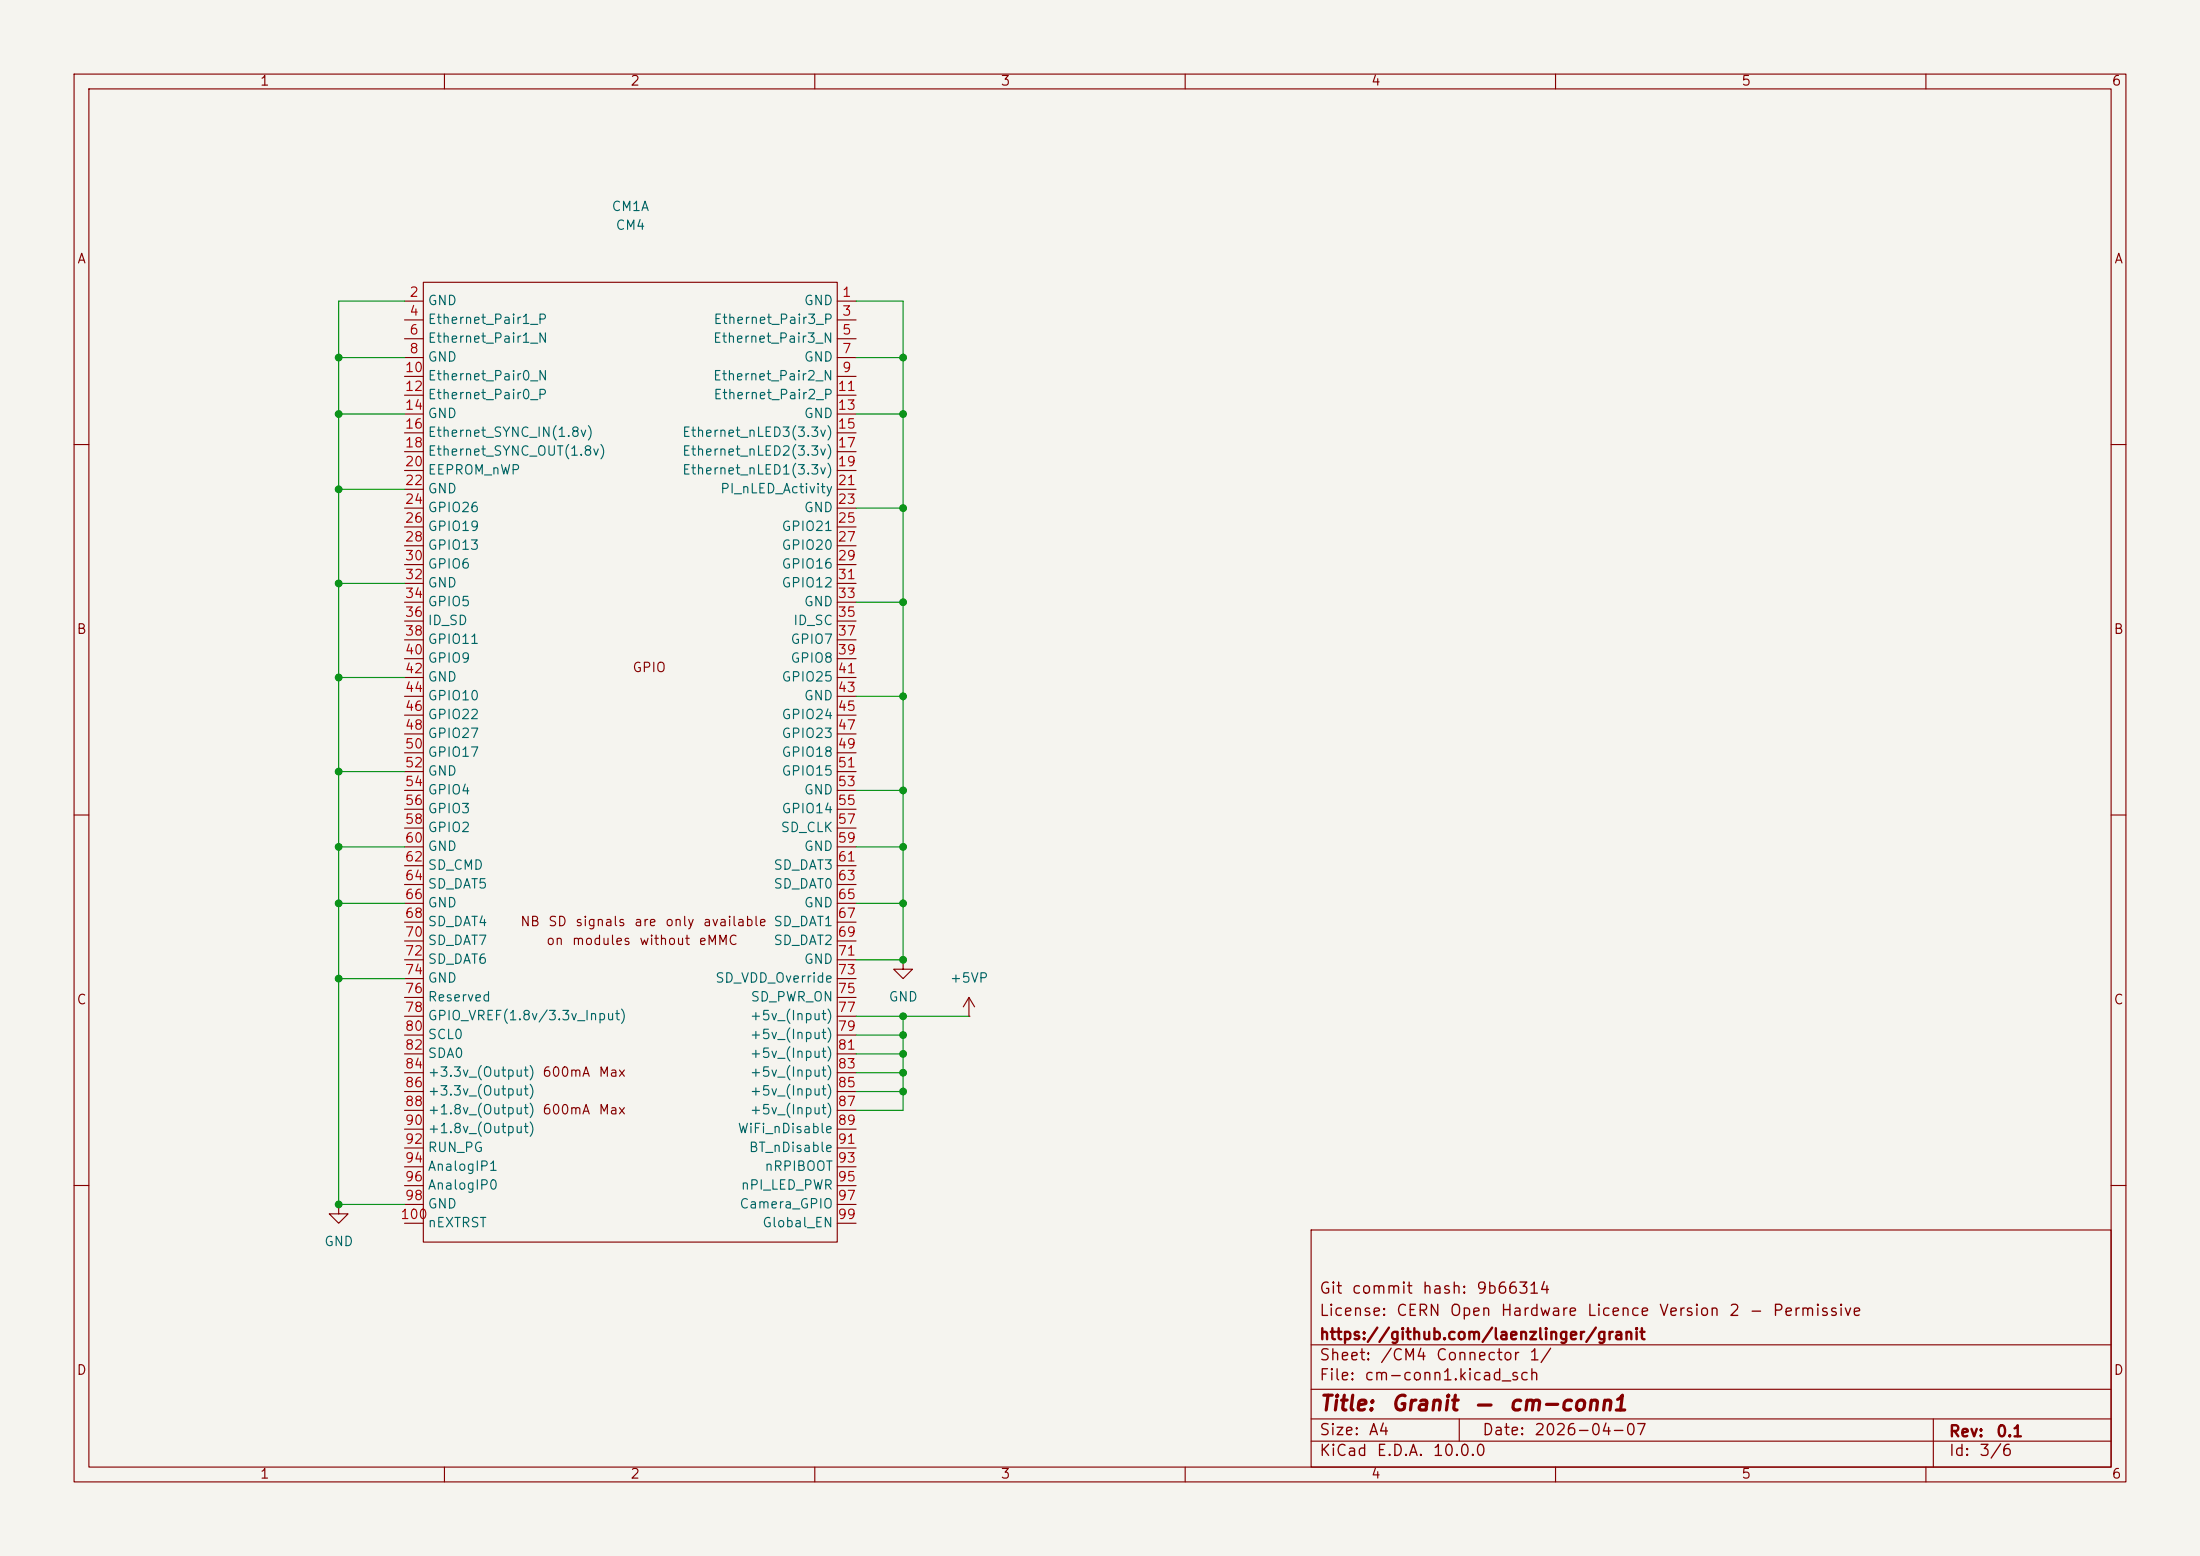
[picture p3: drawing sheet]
<svg xmlns="http://www.w3.org/2000/svg" width="297mm" height="210mm" viewBox="0 0 297 210" stroke-linecap="round" stroke-linejoin="round" font-family="sans-serif">
<path d="M0 0h297v210h-297z" fill="#f5f4ef" stroke="#f5f4ef" stroke-width=".14"/>
<g fill="none" stroke="#840000" stroke-width=".15">
<path d="M10 10h277v190h-277zM12 12h273v186h-273zM60 10v2M110 10v2M160 10v2M210 10v2M260 10v2M57.1 38.1h55.9v129.5h-55.9zM54.6 40.6h2.5M54.6 43.2h2.5M54.6 45.7h2.5M54.6 48.3h2.5"/>
<path d="M54.6 50.8h2.5M54.6 53.3h2.5M54.6 55.9h2.5M54.6 58.4h2.5M113 40.6h2.6M113 43.2h2.6M113 45.7h2.6M113 48.3h2.6M113 50.8h2.6M113 53.3h2.6M113 55.9h2.6M113 58.4h2.6"/>
<path d="M10 60h2M54.6 61h2.5M54.6 63.5h2.5M54.6 66h2.5M54.6 68.6h2.5M54.6 71.1h2.5M54.6 73.7h2.5M54.6 76.2h2.5M54.6 78.7h2.5M113 61h2.6M113 63.5h2.6M113 66h2.6"/>
<path d="M113 68.6h2.6M113 71.1h2.6M113 73.7h2.6M113 76.2h2.6M113 78.7h2.6M285 60h2M54.6 81.3h2.5M54.6 83.8h2.5M54.6 86.4h2.5M54.6 88.9h2.5M54.6 91.4h2.5M54.6 94h2.5"/>
<path d="M54.6 96.5h2.5M54.6 99.1h2.5M113 81.3h2.6M113 83.8h2.6M113 86.4h2.6M113 88.9h2.6M113 91.4h2.6M113 94h2.6M113 96.5h2.6M113 99.1h2.6M10 110h2M54.6 101.6h2.5"/>
<path d="M54.6 104.1h2.5M54.6 106.7h2.5M54.6 109.2h2.5M54.6 111.8h2.5M54.6 114.3h2.5M54.6 116.8h2.5M54.6 119.4h2.5M113 101.6h2.6M113 104.1h2.6M113 106.7h2.6M113 109.2h2.6M113 111.8h2.6"/>
<path d="M113 114.3h2.6M113 116.8h2.6M113 119.4h2.6M285 110h2M54.6 121.9h2.5M54.6 124.5h2.5M54.6 127h2.5M54.6 129.5h2.5M54.6 132.1h2.5M54.6 134.6h2.5M54.6 137.2h2.5M54.6 139.7h2.5"/>
<path d="M113 121.9h2.6M113 124.5h2.6M113 127h2.6M113 129.5h2.6M113 132.1h2.6M113 134.6h2.6M113 137.2h2.6M113 139.7h2.6M121.9 129.5v1.3h1.3l-1.3 1.3-1.3-1.3h1.3M121.9 129.5h.1M130.8 137.2h.1M130.8 134.6l-.8 1.3"/>
<path d="M130.8 134.6l.8 1.3M130.8 134.6v2.6M54.6 142.2h2.5M54.6 144.8h2.5M54.6 147.3h2.5M54.6 149.9h2.5M54.6 152.4h2.5M54.6 154.9h2.5M54.6 157.5h2.5M113 142.2h2.6M113 144.8h2.6M113 147.3h2.6"/>
<path d="M113 149.9h2.6M113 152.4h2.6M113 154.9h2.6M113 157.5h2.6M10 160h2M45.7 162.6v1.2h1.3l-1.3 1.3-1.3-1.3h1.3M45.7 162.6h.1M54.6 160h2.5M54.6 162.6h2.5M54.6 165.1h2.5M113 160h2.6M113 162.6h2.6"/>
<path d="M113 165.1h2.6M177 166h108v32h-108zM285 160h2M60 198v2M110 198v2M160 198v2M177 194.5h108M177 191.5h108M177 187.5h108M177 181.5h108M197 191.5v3M210 198v2"/>
<path d="M260 198v2M261 191.5v6.5"/>
</g>
<g fill="none" stroke="#009600" stroke-width=".15">
<path d="M45.7 48.3h8.9M45.7 55.9h8.9M54.6 40.6h-8.9v122h8.9M115.6 40.6h6.3v88.9h-6.3M115.6 48.3h6.3M115.6 55.9h6.3M45.7 78.7h8.9M45.7 66h8.9M115.6 68.6h6.3M45.7 91.4h8.9M115.6 81.3h6.3M115.6 94h6.3"/>
<path d="M45.7 114.3h8.9M45.7 104.1h8.9M115.6 114.3h6.3M115.6 106.7h6.3M45.7 121.9h8.9M45.7 132.1h8.9M115.6 121.9h6.3M115.6 137.2h15.2M115.6 139.7h6.3M121.9 137.2v12.7h-6.3M115.6 142.2h6.3M115.6 147.3h6.3"/>
<path d="M115.6 144.8h6.3"/>
</g>
<g fill="#009600" stroke="#009600" stroke-width=".14">
<circle cx="121.9" cy="81.3" r=".46"/>
<circle cx="121.9" cy="68.6" r=".46"/>
<circle cx="45.7" cy="66" r=".46"/>
<circle cx="45.7" cy="78.7" r=".46"/>
<circle cx="121.9" cy="55.9" r=".46"/>
<circle cx="121.9" cy="48.3" r=".46"/>
<circle cx="45.7" cy="91.4" r=".46"/>
<circle cx="45.7" cy="104.1" r=".46"/>
<circle cx="121.9" cy="94" r=".46"/>
<circle cx="121.9" cy="106.7" r=".46"/>
<circle cx="45.7" cy="55.9" r=".46"/>
<circle cx="45.7" cy="48.3" r=".46"/>
<circle cx="45.7" cy="162.6" r=".46"/>
<circle cx="121.9" cy="129.5" r=".46"/>
<circle cx="121.9" cy="121.9" r=".46"/>
<circle cx="121.9" cy="114.3" r=".46"/>
<circle cx="45.7" cy="121.9" r=".46"/>
<circle cx="45.7" cy="132.1" r=".46"/>
<circle cx="45.7" cy="114.3" r=".46"/>
<circle cx="121.9" cy="147.3" r=".46"/>
<circle cx="121.9" cy="144.8" r=".46"/>
<circle cx="121.9" cy="142.2" r=".46"/>
<circle cx="121.9" cy="139.7" r=".46"/>
<circle cx="121.9" cy="137.2" r=".46"/>
</g>
<g font-size="2" fill="#840000">
<text x="178" y="190.9">Title:</text>
<text x="187.7" y="190.9">Granit</text>
<text x="198.9" y="190.9">—</text>
<text x="203.5" y="190.9">cm-conn1</text>
</g>
<g font-size="1.5" fill="#840000">
<text x="178" y="178">License:</text>
<text x="178" y="175">Git</text>
<text x="182.4" y="175">commit</text>
<text x="188.4" y="178">CERN</text>
<text x="191.9" y="175">hash:</text>
<text x="195.6" y="178">Open</text>
<text x="199.2" y="175">9b66314</text>
<text x="202.5" y="178">Hardware</text>
<text x="214.1" y="178">Licence</text>
<text x="223.9" y="178">Version</text>
<text x="233.3" y="178">2</text>
<text x="236" y="178">-</text>
<text x="239.2" y="178">Permissive</text>
<text x="178" y="184">Sheet:</text>
<text x="178" y="181.2">https://github.com/laenzlinger/granit</text>
<text x="186.2" y="184">/CM4</text>
<text x="193.7" y="184">Connector</text>
<text x="206.3" y="184">1/</text>
<text x="178" y="186.7">File:</text>
<text x="184.1" y="186.7">cm-conn1.kicad_sch</text>
<text x="178" y="196.9">KiCad</text>
<text x="178" y="194.1">Size:</text>
<text x="184.7" y="194.1">A4</text>
<text x="185.7" y="196.9">E.D.A.</text>
<text x="193.3" y="196.9">10.0.0</text>
<text x="200" y="194.1">Date:</text>
<text x="207" y="194.1">2026-04-07</text>
<text x="263" y="194.3">Rev:</text>
<text x="263" y="196.9">Id:</text>
<text x="267.1" y="196.9">3/6</text>
<text x="269.4" y="194.3">0.1</text>
</g>
<g font-size="1.3" fill="#840000">
<text x="35" y="11.9">1</text>
<text x="85" y="11.9">2</text>
<text x="135" y="11.9">3</text>
<text x="185" y="11.9">4</text>
<text x="235" y="11.9">5</text>
<text x="285" y="11.9">6</text>
<text x="10.3" y="35.9">A</text>
<text x="285.3" y="35.9">A</text>
<text x="10.3" y="85.9">B</text>
<text x="285.3" y="85.9">B</text>
<text x="85.3" y="91">GPIO</text>
<text x="70.1" y="125.3">NB</text>
<text x="73.9" y="125.3">SD</text>
<text x="77.6" y="125.3">signals</text>
<text x="85.5" y="125.3">are</text>
<text x="89.7" y="125.3">only</text>
<text x="94.8" y="125.3">available</text>
<text x="73.6" y="127.9">on</text>
<text x="77.1" y="127.9">modules</text>
<text x="86.2" y="127.9">without</text>
<text x="94.2" y="127.9">eMMC</text>
<text x="10.3" y="135.9">C</text>
<text x="285.3" y="135.9">C</text>
<text x="73.1" y="145.6">600mA</text>
<text x="80.7" y="145.6">Max</text>
<text x="73.1" y="150.7">600mA</text>
<text x="80.7" y="150.7">Max</text>
<text x="10.3" y="185.9">D</text>
<text x="285.3" y="185.9">D</text>
<text x="35" y="199.9">1</text>
<text x="85" y="199.9">2</text>
<text x="135" y="199.9">3</text>
<text x="185" y="199.9">4</text>
<text x="235" y="199.9">5</text>
<text x="285" y="199.9">6</text>
</g>
<g font-size="1.3" fill="#006464">
<text x="82.5" y="28.8">CM1A</text>
<text x="83" y="31.3">CM4</text>
<text x="57.7" y="41.5">GND</text>
<text x="108.4" y="41.5">GND</text>
<text x="57.7" y="44">Ethernet_Pair1_P</text>
<text x="57.7" y="46.6">Ethernet_Pair1_N</text>
<text x="96.2" y="46.6">Ethernet_Pair3_N</text>
<text x="96.2" y="44">Ethernet_Pair3_P</text>
<text x="57.7" y="49.1">GND</text>
<text x="57.7" y="51.7">Ethernet_Pair0_N</text>
<text x="96.2" y="51.7">Ethernet_Pair2_N</text>
<text x="108.4" y="49.1">GND</text>
<text x="57.7" y="54.2">Ethernet_Pair0_P</text>
<text x="57.7" y="56.7">GND</text>
<text x="57.7" y="59.3">Ethernet_SYNC_IN(1.8v)</text>
<text x="92" y="59.3">Ethernet_nLED3(3.3v)</text>
<text x="96.2" y="54.2">Ethernet_Pair2_P</text>
<text x="108.4" y="56.7">GND</text>
<text x="57.7" y="61.8">Ethernet_SYNC_OUT(1.8v)</text>
<text x="57.7" y="64.4">EEPROM_nWP</text>
<text x="92" y="61.8">Ethernet_nLED2(3.3v)</text>
<text x="92" y="64.4">Ethernet_nLED1(3.3v)</text>
<text x="57.7" y="66.9">GND</text>
<text x="57.7" y="69.4">GPIO26</text>
<text x="57.7" y="72">GPIO19</text>
<text x="97.1" y="66.9">PI_nLED_Activity</text>
<text x="105.4" y="72">GPIO21</text>
<text x="108.4" y="69.4">GND</text>
<text x="57.7" y="74.5">GPIO13</text>
<text x="57.7" y="77.1">GPIO6</text>
<text x="105.4" y="74.5">GPIO20</text>
<text x="105.4" y="77.1">GPIO16</text>
<text x="57.7" y="79.6">GND</text>
<text x="57.7" y="82.1">GPIO5</text>
<text x="105.4" y="79.6">GPIO12</text>
<text x="108.4" y="82.1">GND</text>
<text x="57.7" y="84.7">ID_SD</text>
<text x="57.7" y="87.2">GPIO11</text>
<text x="57.7" y="89.8">GPIO9</text>
<text x="106.6" y="87.2">GPIO7</text>
<text x="106.6" y="89.8">GPIO8</text>
<text x="107" y="84.7">ID_SC</text>
<text x="57.7" y="92.3">GND</text>
<text x="57.7" y="94.8">GPIO10</text>
<text x="105.4" y="92.3">GPIO25</text>
<text x="108.4" y="94.8">GND</text>
<text x="57.7" y="97.4">GPIO22</text>
<text x="57.7" y="99.9">GPIO27</text>
<text x="105.4" y="97.4">GPIO24</text>
<text x="105.4" y="99.9">GPIO23</text>
<text x="57.7" y="102.5">GPIO17</text>
<text x="57.7" y="105">GND</text>
<text x="57.7" y="107.5">GPIO4</text>
<text x="105.4" y="102.5">GPIO18</text>
<text x="105.4" y="105">GPIO15</text>
<text x="108.4" y="107.5">GND</text>
<text x="57.7" y="110.1">GPIO3</text>
<text x="57.7" y="112.6">GPIO2</text>
<text x="105.3" y="112.6">SD_CLK</text>
<text x="105.4" y="110.1">GPIO14</text>
<text x="57.7" y="115.2">GND</text>
<text x="57.7" y="117.7">SD_CMD</text>
<text x="104.3" y="117.7">SD_DAT3</text>
<text x="108.4" y="115.2">GND</text>
<text x="57.7" y="120.2">SD_DAT5</text>
<text x="57.7" y="122.8">GND</text>
<text x="57.7" y="125.3">SD_DAT4</text>
<text x="104.3" y="120.2">SD_DAT0</text>
<text x="104.3" y="125.3">SD_DAT1</text>
<text x="108.4" y="122.8">GND</text>
<text x="57.7" y="127.9">SD_DAT7</text>
<text x="57.7" y="130.4">SD_DAT6</text>
<text x="104.3" y="127.9">SD_DAT2</text>
<text x="108.4" y="130.4">GND</text>
<text x="57.7" y="132.9">GND</text>
<text x="57.7" y="135.5">Reserved</text>
<text x="96.5" y="132.9">SD_VDD_Override</text>
<text x="101.3" y="135.5">SD_PWR_ON</text>
<text x="119.9" y="135.5">GND</text>
<text x="128.1" y="132.9">+5VP</text>
<text x="57.7" y="138">GPIO_VREF(1.8v/3.3v_Input)</text>
<text x="57.7" y="140.6">SCL0</text>
<text x="57.7" y="143.1">SDA0</text>
<text x="101.1" y="138">+5v_(Input)</text>
<text x="101.1" y="140.6">+5v_(Input)</text>
<text x="101.1" y="143.1">+5v_(Input)</text>
<text x="57.7" y="145.6">+3.3v_(Output)</text>
<text x="57.7" y="148.2">+3.3v_(Output)</text>
<text x="101.1" y="145.6">+5v_(Input)</text>
<text x="101.1" y="148.2">+5v_(Input)</text>
<text x="57.7" y="150.7">+1.8v_(Output)</text>
<text x="57.7" y="153.3">+1.8v_(Output)</text>
<text x="57.7" y="155.8">RUN_PG</text>
<text x="99.5" y="153.3">WiFi_nDisable</text>
<text x="101" y="155.8">BT_nDisable</text>
<text x="101.1" y="150.7">+5v_(Input)</text>
<text x="57.7" y="158.3">AnalogIP1</text>
<text x="57.7" y="160.9">AnalogIP0</text>
<text x="99.9" y="160.9">nPI_LED_PWR</text>
<text x="103.1" y="158.3">nRPIBOOT</text>
<text x="57.7" y="163.4">GND</text>
<text x="57.7" y="166">nEXTRST</text>
<text x="99.7" y="163.4">Camera_GPIO</text>
<text x="102.8" y="166">Global_EN</text>
<text x="43.7" y="168.5">GND</text>
</g>
<g font-size="1.3" fill="#a90000">
<text x="55.2" y="40.4">2</text>
<text x="113.6" y="40.4">1</text>
<text x="55.2" y="42.9">4</text>
<text x="55.2" y="45.5">6</text>
<text x="113.6" y="42.9">3</text>
<text x="113.6" y="45.5">5</text>
<text x="54.6" y="50.5">10</text>
<text x="54.6" y="53.1">12</text>
<text x="55.2" y="48">8</text>
<text x="113" y="53.1">11</text>
<text x="113.6" y="48">7</text>
<text x="113.6" y="50.5">9</text>
<text x="54.6" y="55.6">14</text>
<text x="54.6" y="58.2">16</text>
<text x="113" y="55.6">13</text>
<text x="113" y="58.2">15</text>
<text x="54.6" y="60.7">18</text>
<text x="54.6" y="63.2">20</text>
<text x="54.6" y="65.8">22</text>
<text x="113" y="60.7">17</text>
<text x="113" y="63.2">19</text>
<text x="113" y="65.8">21</text>
<text x="54.6" y="68.3">24</text>
<text x="54.6" y="70.9">26</text>
<text x="113" y="68.3">23</text>
<text x="113" y="70.9">25</text>
<text x="54.6" y="73.4">28</text>
<text x="54.6" y="75.9">30</text>
<text x="113" y="73.4">27</text>
<text x="113" y="75.9">29</text>
<text x="54.6" y="78.5">32</text>
<text x="54.6" y="81">34</text>
<text x="54.6" y="83.6">36</text>
<text x="113" y="78.5">31</text>
<text x="113" y="81">33</text>
<text x="113" y="83.6">35</text>
<text x="54.6" y="86.1">38</text>
<text x="54.6" y="88.6">40</text>
<text x="113" y="86.1">37</text>
<text x="113" y="88.6">39</text>
<text x="54.6" y="91.2">42</text>
<text x="54.6" y="93.7">44</text>
<text x="113" y="91.2">41</text>
<text x="113" y="93.7">43</text>
<text x="54.6" y="96.3">46</text>
<text x="54.6" y="98.8">48</text>
<text x="54.6" y="101.3">50</text>
<text x="113" y="96.3">45</text>
<text x="113" y="98.8">47</text>
<text x="113" y="101.3">49</text>
<text x="54.6" y="103.9">52</text>
<text x="54.6" y="106.4">54</text>
<text x="113" y="103.9">51</text>
<text x="113" y="106.4">53</text>
<text x="54.6" y="109">56</text>
<text x="54.6" y="111.5">58</text>
<text x="113" y="109">55</text>
<text x="113" y="111.5">57</text>
<text x="54.6" y="114">60</text>
<text x="54.6" y="116.6">62</text>
<text x="54.6" y="119.1">64</text>
<text x="113" y="114">59</text>
<text x="113" y="116.6">61</text>
<text x="113" y="119.1">63</text>
<text x="54.6" y="121.7">66</text>
<text x="54.6" y="124.2">68</text>
<text x="113" y="121.7">65</text>
<text x="113" y="124.2">67</text>
<text x="54.6" y="126.7">70</text>
<text x="54.6" y="129.3">72</text>
<text x="54.6" y="131.8">74</text>
<text x="113" y="126.7">69</text>
<text x="113" y="129.3">71</text>
<text x="113" y="131.8">73</text>
<text x="54.6" y="134.4">76</text>
<text x="54.6" y="136.9">78</text>
<text x="113" y="134.4">75</text>
<text x="113" y="136.9">77</text>
<text x="54.6" y="139.4">80</text>
<text x="54.6" y="142">82</text>
<text x="113" y="139.4">79</text>
<text x="113" y="142">81</text>
<text x="54.6" y="144.5">84</text>
<text x="54.6" y="147.1">86</text>
<text x="54.6" y="149.6">88</text>
<text x="113" y="144.5">83</text>
<text x="113" y="147.1">85</text>
<text x="113" y="149.6">87</text>
<text x="54.6" y="152.1">90</text>
<text x="54.6" y="154.7">92</text>
<text x="113" y="152.1">89</text>
<text x="113" y="154.7">91</text>
<text x="54.6" y="157.2">94</text>
<text x="54.6" y="159.8">96</text>
<text x="113" y="157.2">93</text>
<text x="113" y="159.8">95</text>
<text x="54" y="164.8">100</text>
<text x="54.6" y="162.3">98</text>
<text x="113" y="162.3">97</text>
<text x="113" y="164.8">99</text>
</g>
</svg>
